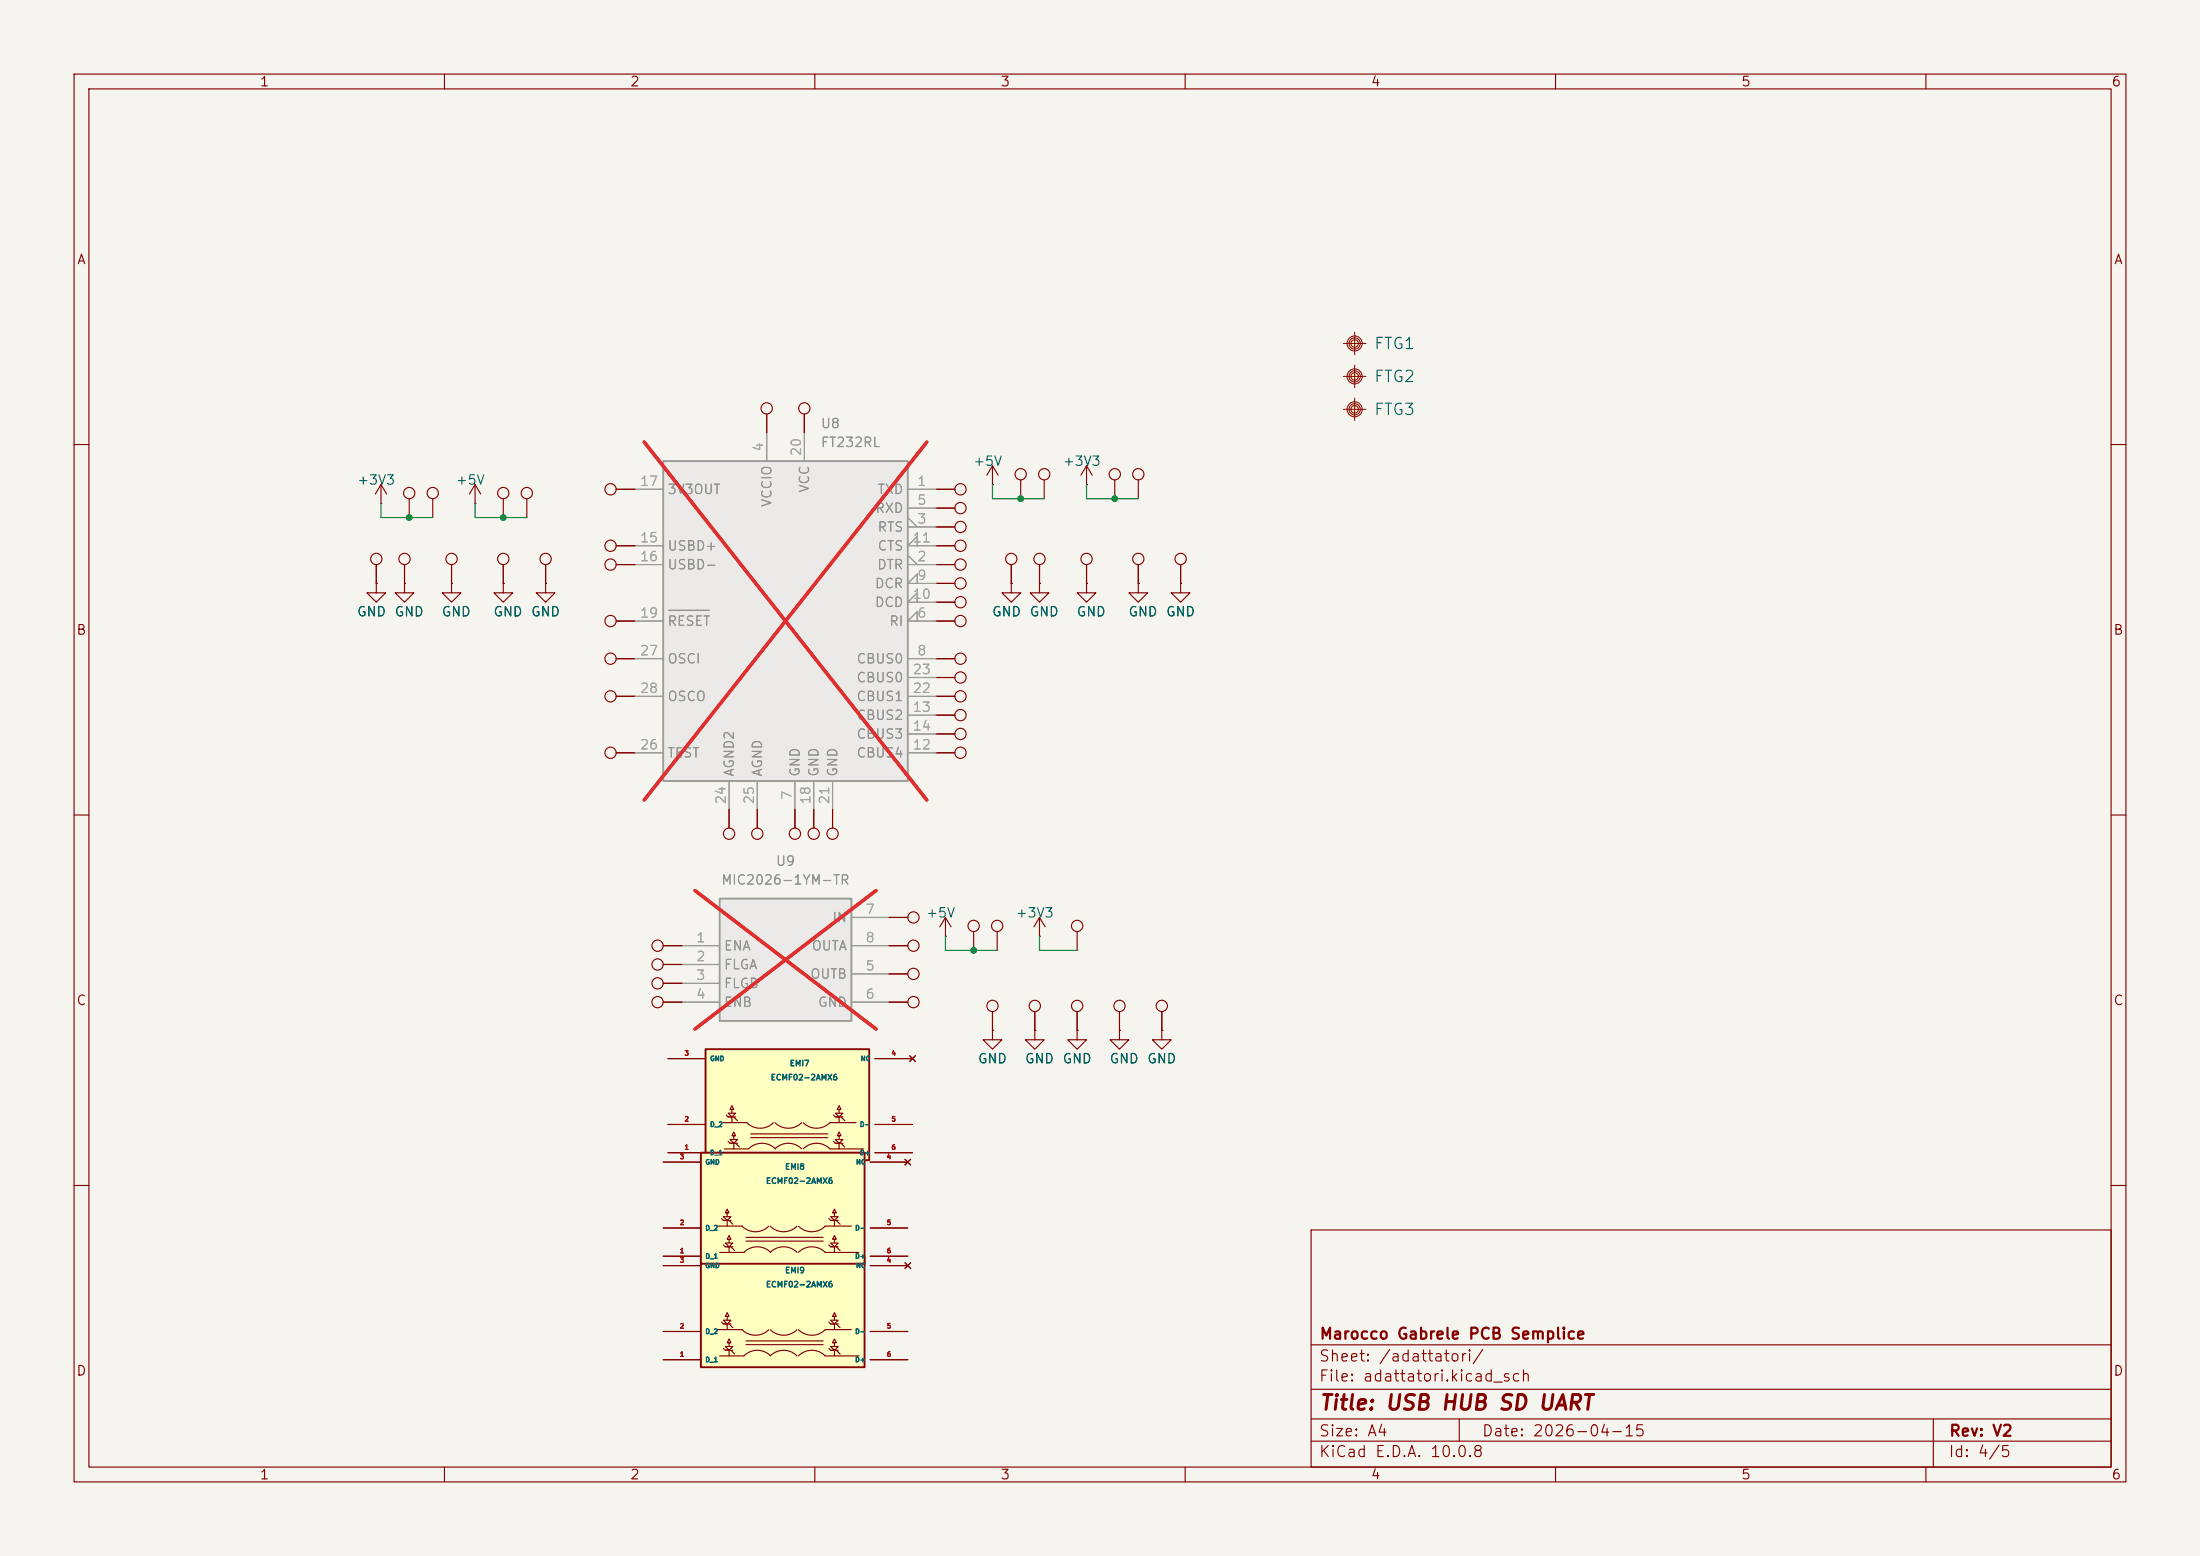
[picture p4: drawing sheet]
<svg xmlns="http://www.w3.org/2000/svg" width="297mm" height="210mm" viewBox="0 0 297 210" stroke-linecap="round" stroke-linejoin="round" font-family="sans-serif">
<path d="M0 0h297v210h-297z" fill="#f5f4ef" stroke="#f5f4ef" stroke-width=".14"/>
<g fill="none" stroke="#840000" stroke-width=".15">
<path d="M10 10h277v190h-277zM12 12h273v186h-273zM60 10v2M110 10v2M160 10v2M210 10v2M260 10v2M103.5 55.9v2.5M10 60h2M71.1 67.3v2.6M126.4 68.6h2.5M126.4 71.1h2.5"/>
<path d="M126.4 66h2.5M126.4 73.7h2.5M126.4 78.7h2.5M126.4 76.2h2.5M134 65.4h.1M134 62.9l-.8 1.2M134 62.9l.7 1.2M134 62.9v2.5M136.5 78.7v1.3h1.3l-1.3 1.3-1.2-1.3h1.2M136.5 78.7h.1M136.5 76.2v2.5M285 60h2"/>
<path d="M83.2 83.8h2.5M83.2 94h2.5M83.2 88.9h2.5M126.4 83.8h2.5M126.4 81.3h2.5M126.4 94h2.5M126.4 88.9h2.5M126.4 99.1h2.5M126.4 96.5h2.5M126.4 91.4h2.5M10 110h2M83.2 101.6h2.5"/>
<path d="M126.4 101.6h2.5M285 110h2M10 160h2M177 166h108v32h-108zM285 160h2M60 198v2M110 198v2M160 198v2M177 194.5h108M177 191.5h108M177 187.5h108M177 181.5h108"/>
<path d="M197 191.5v3M210 198v2M260 198v2M261 191.5v6.5"/>
<circle cx="103.5" cy="55.1" r=".76"/>
<circle cx="71.1" cy="66.5" r=".76"/>
<circle cx="129.7" cy="76.2" r=".76"/>
<circle cx="129.7" cy="78.7" r=".76"/>
<circle cx="129.7" cy="73.7" r=".76"/>
<circle cx="129.7" cy="71.1" r=".76"/>
<circle cx="129.7" cy="68.6" r=".76"/>
<circle cx="129.7" cy="66" r=".76"/>
<circle cx="136.5" cy="75.4" r=".76"/>
<circle cx="82.4" cy="83.8" r=".76"/>
<circle cx="82.4" cy="94" r=".76"/>
<circle cx="82.4" cy="88.9" r=".76"/>
<circle cx="129.7" cy="83.8" r=".76"/>
<circle cx="129.7" cy="94" r=".76"/>
<circle cx="129.7" cy="88.9" r=".76"/>
<circle cx="129.7" cy="96.5" r=".76"/>
<circle cx="129.7" cy="91.4" r=".76"/>
<circle cx="129.7" cy="99.1" r=".76"/>
<circle cx="129.7" cy="81.3" r=".76"/>
<circle cx="82.4" cy="101.6" r=".76"/>
<circle cx="129.7" cy="101.6" r=".76"/>
</g>
<path d="M89.5 62.2h33.1v43.2h-33.1z" fill="#ebeae8"/>
<path d="M89.5 62.2h33.1v43.2h-33.1z" fill="none" stroke="#9c9b98" stroke-width=".25"/>
<g fill="none" stroke="#9c9b98" stroke-width=".15">
<path d="M103.5 58.4v3.8M108.6 58.4v3.8M85.7 66h3.8M85.7 76.2h3.8M85.7 73.7h3.8M122.6 66h3.8M122.6 76.2h3.8M122.6 74.9l1.2 1.3M122.6 71.1h3.8M122.6 69.9l1.2 1.2M122.6 68.6h3.8M123.8 78.7v-1.2l-1.2 1.2h3.8"/>
<path d="M123.8 73.7v-1.3l-1.2 1.3h3.8M85.7 83.8h3.8M85.7 88.9h3.8M85.7 94h3.8M122.6 88.9h3.8M122.6 96.5h3.8M122.6 99.1h3.8M122.6 94h3.8M122.6 91.4h3.8M123.8 83.8v-1.2l-1.2 1.2h3.8M123.8 81.3v-1.3l-1.2 1.3h3.8M85.7 101.6h3.8"/>
<path d="M98.4 105.4v3.8M102.2 105.4v3.8M107.3 105.4v3.8M109.9 105.4v3.8M112.4 105.4v3.8M122.6 101.6h3.8"/>
</g>
<path d="M90.3 82.4h5.5" fill="none" stroke="#939391" stroke-width=".15"/>
<path d="M87 59.7l38.1 48.3M125.1 59.7l-38.1 48.3" fill="none" stroke="#e12e31" stroke-width=".46"/>
<g fill="none" stroke="#840000" stroke-width=".15">
<path d="M108.6 55.9v2.5M55.2 67.3v2.6M58.4 67.3v2.6M83.2 66h2.5M83.2 76.2h2.5M83.2 73.7h2.5"/>
<circle cx="108.6" cy="55.1" r=".76"/>
<circle cx="55.2" cy="66.5" r=".76"/>
<circle cx="58.4" cy="66.5" r=".76"/>
<circle cx="82.4" cy="73.7" r=".76"/>
<circle cx="82.4" cy="66" r=".76"/>
<circle cx="82.4" cy="76.2" r=".76"/>
</g>
<g fill="#ffffc2">
<circle cx="182.9" cy="46.4" r=".51"/>
<circle cx="182.9" cy="46.4" r=".76"/>
<circle cx="182.9" cy="46.4" r="1.02"/>
</g>
<g fill="none" stroke="#840000" stroke-width=".14">
<path d="M181.4 46.4h3M182.9 44.8v3.1"/>
<circle cx="182.9" cy="46.4" r="1.02"/>
<circle cx="182.9" cy="46.4" r=".76"/>
<circle cx="182.9" cy="46.4" r=".51"/>
</g>
<g fill="#ffffc2">
<circle cx="182.9" cy="55.2" r=".51"/>
<circle cx="182.9" cy="55.2" r=".76"/>
<circle cx="182.9" cy="55.2" r="1.02"/>
</g>
<g fill="none" stroke="#840000" stroke-width=".14">
<path d="M181.4 55.2h3M182.9 53.7v3.1"/>
<circle cx="182.9" cy="55.2" r="1.02"/>
<circle cx="182.9" cy="55.2" r=".76"/>
<circle cx="182.9" cy="55.2" r=".51"/>
</g>
<g fill="#ffffc2">
<circle cx="182.9" cy="50.8" r=".51"/>
<circle cx="182.9" cy="50.8" r=".76"/>
<circle cx="182.9" cy="50.8" r="1.02"/>
</g>
<g fill="none" stroke="#840000" stroke-width=".14">
<path d="M181.4 50.8h3M182.9 49.3v3"/>
<circle cx="182.9" cy="50.8" r="1.02"/>
<circle cx="182.9" cy="50.8" r=".76"/>
<circle cx="182.9" cy="50.8" r=".51"/>
</g>
<g fill="none" stroke="#840000" stroke-width=".15">
<path d="M51.4 67.9h.1M51.4 65.4l-.7 1.3M51.4 65.4l.8 1.3M51.4 65.4v2.5M67.9 78.7v1.3h1.3l-1.3 1.3-1.2-1.3h1.2M67.9 78.7h.1M73.7 78.7v1.3h1.2l-1.2 1.3-1.3-1.3h1.3M73.7 78.7h.1M73.7 76.2v2.5M137.8 64.8v2.5M140.3 78.7v1.3h1.3l-1.3 1.3-1.2-1.3h1.2M140.3 78.7h.1"/>
<path d="M140.3 76.2v2.5M141 64.8v2.5M146.7 65.4h.1M146.7 78.7v1.3h1.3l-1.3 1.3-1.3-1.3h1.3M146.7 78.7h.1M146.7 62.9l-.8 1.2M146.7 62.9l.7 1.2M146.7 62.9v2.5M146.7 76.2v2.5M150.5 64.8v2.5M153.7 78.7v1.3h1.2l-1.2 1.3-1.3-1.3h1.3M153.7 78.7h.1"/>
<path d="M153.7 64.8v2.5M153.7 76.2v2.5M159.4 78.7v1.3h1.3l-1.3 1.3-1.3-1.3h1.3M159.4 78.7h.1M159.4 76.2v2.5M107.3 109.2v2.6M139.7 139.1v1.2h1.3l-1.3 1.3-1.3-1.3h1.3M139.7 139.1h.1M139.7 136.5v2.6M140.3 126.4h.1M140.3 123.8l-.7 1.3M140.3 123.8l.8 1.3"/>
<path d="M140.3 123.8v2.6M145.4 139.1v1.2h1.3l-1.3 1.3-1.3-1.3h1.3M145.4 139.1h.1M145.4 125.7v2.6M145.4 136.5v2.6M151.1 139.1v1.2h1.3l-1.3 1.3-1.2-1.3h1.2M151.1 139.1h.1M151.1 136.5v2.6M156.8 139.1v1.2h1.3l-1.3 1.3-1.2-1.3h1.2M156.8 139.1h.1M156.8 136.5v2.6"/>
<circle cx="73.7" cy="75.4" r=".76"/>
<circle cx="137.8" cy="64" r=".76"/>
<circle cx="140.3" cy="75.4" r=".76"/>
<circle cx="141" cy="64" r=".76"/>
<circle cx="146.7" cy="75.4" r=".76"/>
<circle cx="150.5" cy="64" r=".76"/>
<circle cx="153.7" cy="64" r=".76"/>
<circle cx="153.7" cy="75.4" r=".76"/>
<circle cx="159.4" cy="75.4" r=".76"/>
<circle cx="107.3" cy="112.5" r=".76"/>
<circle cx="139.7" cy="135.8" r=".76"/>
<circle cx="145.4" cy="125" r=".76"/>
<circle cx="145.4" cy="135.8" r=".76"/>
<circle cx="151.1" cy="135.8" r=".76"/>
<circle cx="156.8" cy="135.8" r=".76"/>
</g>
<path d="M97.2 121.3h17.7v16.5h-17.7z" fill="#ebeae8"/>
<path d="M97.2 121.3h17.7v16.5h-17.7z" fill="none" stroke="#9c9b98" stroke-width=".25"/>
<path d="M92.1 127.6h5.1M92.1 130.2h5.1M92.1 132.7h5.1M92.1 135.3h5.1M114.9 127.6h5.1M114.9 135.3h5.1M114.9 131.4h5.1M114.9 123.8h5.1" fill="none" stroke="#9c9b98" stroke-width=".15"/>
<path d="M93.8 120.2l24.5 18.7M118.3 120.2l-24.5 18.7" fill="none" stroke="#e12e31" stroke-width=".46"/>
<g fill="none" stroke="#840000" stroke-width=".15">
<path d="M98.4 109.2v2.6M102.2 109.2v2.6M109.9 109.2v2.6M112.4 109.2v2.6M89.5 127.6h2.6"/>
<circle cx="98.4" cy="112.5" r=".76"/>
<circle cx="102.2" cy="112.5" r=".76"/>
<circle cx="109.9" cy="112.5" r=".76"/>
<circle cx="112.4" cy="112.5" r=".76"/>
<circle cx="88.8" cy="127.6" r=".76"/>
</g>
<path d="M94.6 169.5h22.1v15h-22.1z" fill="#ffffc2"/>
<g fill="none" stroke="#840000" stroke-width=".15">
<path d="M89.5 135.3h2.6M89.5 179.7h5.1M89.5 170.8h5.1M96.9 179.5h3.3M97.4 178.4l.3 .3h.5l.5-.5h-1l.5 .5v.8M97.7 178.7h1M98.2 177.7h-.3l.3-.5 .2 .5h-.2v.5M98.4 178.7l.5 .5M100.2 179.5a2.54 2.54 0 0 0 3.6 0M104 179.5a2.54 2.54 0 0 0 3.6 0M107.8 179.5a2.54 2.54 0 0 0 3.6 0M111.4 179.5h3.5"/>
<path d="M111.9 178.4l.2 .3h.5l.6-.5h-1.1l.5 .5v.8M112.1 178.7h1.1M112.6 177.7h-.2l.2-.5 .3 .5h-.3v.5M112.9 178.7l.5 .5M117.5 179.7h5.1M117.5 170.8h5.1M122.2 170.4l.7 .8M122.9 170.4l-.7 .8M89.5 183.5h5.1M97.7 182l.2 .2h.5l.5-.5h-1l.5 .5v.8M97.9 182.2h1M98.4 181.2h-.2l.2-.5 .3 .5h-.3v.5"/>
<path d="M98.7 182.2l.5 .6M100.7 181.5h10.4M100.7 181h10.4M104 183a2.54 2.54 0 0 1 3.6 0M104 183a2.54 2.54 0 0 0-3.6 0h-3.2M107.8 183a2.54 2.54 0 0 1 3.6 0M111.4 183h4.6M111.9 182l.2 .2h.5l.6-.5h-1.1l.5 .5v.8M112.1 182.2h1.1M112.6 181.2h-.2l.2-.5 .3 .5h-.3v.5M112.9 182.2l.5 .6M117.5 183.5h5.1"/>
<circle cx="88.8" cy="135.3" r=".76"/>
</g>
<path d="M94.6 169.5h22.1v15h-22.1z" fill="none" stroke="#840000" stroke-width=".25"/>
<path d="M95.2 141.6h22.1v15h-22.1z" fill="#ffffc2"/>
<g fill="none" stroke="#840000" stroke-width=".15">
<path d="M89.5 130.2h2.6M89.5 132.7h2.6M90.2 155.6h5M90.2 151.8h5M90.2 142.9h5M97.5 151.5h3.3M97.8 155.1h3.3M98 150.5l.3 .2h.5l.5-.5h-1l.5 .5v.8M98.3 154.1l.3 .2h.5l.5-.5h-1l.5 .5v.8M98.3 150.7h1M98.6 154.3h1M98.8 149.7h-.2l.2-.5 .3 .5h-.3v.5"/>
<path d="M99.1 153.3h-.3l.3-.5 .2 .5h-.2v.5M99.1 150.7l.5 .6M99.3 154.3l.5 .5M100.8 151.5a2.54 2.54 0 0 0 3.6 0M101.1 155a2.54 2.54 0 0 1 3.6 0M101.3 153.5h10.5M101.3 153h10.5M104.6 155a2.54 2.54 0 0 1 3.6 0M104.6 151.5a2.54 2.54 0 0 0 3.6 0M108.4 155a2.54 2.54 0 0 1 3.6 0M108.4 151.5a2.54 2.54 0 0 0 3.6 0M112 151.5h3.6"/>
<path d="M112 155.1h4.6M112.5 154.1l.3 .2h.5l.5-.5h-1l.5 .5v.8M112.5 150.5l.3 .2h.5l.5-.5h-1l.5 .5v.8M112.8 150.7h1M112.8 154.3h1M113.3 153.3h-.3l.3-.5 .2 .5h-.2v.5M113.3 149.7h-.3l.3-.5 .2 .5h-.2v.5M113.5 154.3l.5 .5M113.5 150.7l.5 .6M118.1 155.6h5.1M118.1 151.8h5.1M118.1 142.9h5.1"/>
<path d="M122.8 142.5l.8 .8M123.6 142.5l-.8 .8"/>
<circle cx="88.8" cy="130.2" r=".76"/>
<circle cx="88.8" cy="132.7" r=".76"/>
</g>
<path d="M95.2 141.6h22.1v15h-22.1z" fill="none" stroke="#840000" stroke-width=".25"/>
<path d="M94.6 155.6h22.1v15h-22.1z" fill="#ffffc2"/>
<g fill="none" stroke="#840000" stroke-width=".15">
<path d="M103.5 55.9v2.5M108.6 55.9v2.5M50.8 78.7v1.3h1.3l-1.3 1.3-1.3-1.3h1.3M50.8 78.7h.1M50.8 76.2v2.5M54.6 78.7v1.3h1.3l-1.3 1.3-1.3-1.3h1.3M54.6 78.7h.1M54.6 76.2v2.5M61 78.7v1.3h1.2l-1.2 1.3-1.3-1.3h1.3M61 78.7h.1M61 76.2v2.5M64.1 67.9h.1"/>
<path d="M64.1 65.4l-.7 1.3M64.1 65.4l.8 1.3M64.1 65.4v2.5M67.9 78.7h.1M67.9 67.3v2.6M67.9 76.2v2.5M73.7 78.7h.1M73.7 76.2v2.5M83.2 66h2.5M83.2 73.7h2.5M83.2 76.2h2.5M126.4 68.6h2.5"/>
<path d="M126.4 71.1h2.5M126.4 66h2.5M126.4 73.7h2.5M126.4 78.7h2.5M126.4 76.2h2.5M136.5 78.7h.1M136.5 76.2v2.5M140.3 78.7h.1M140.3 76.2v2.5M146.7 78.7h.1M146.7 76.2v2.5M153.7 78.7h.1"/>
<path d="M153.7 76.2v2.5M159.4 78.7h.1M159.4 76.2v2.5M83.2 83.8h2.5M83.2 94h2.5M83.2 88.9h2.5M126.4 81.3h2.5M126.4 83.8h2.5M126.4 94h2.5M126.4 88.9h2.5M126.4 99.1h2.5M126.4 96.5h2.5"/>
<path d="M126.4 91.4h2.5M83.2 101.6h2.5M98.4 109.2v2.6M102.2 109.2v2.6M107.3 109.2v2.6M109.9 109.2v2.6M112.4 109.2v2.6M126.4 101.6h2.5M89.5 127.6h2.6M89.5 135.3h2.6M89.5 130.2h2.6M89.5 132.7h2.6"/>
<path d="M120 131.4h2.6M120 123.8h2.6M120 127.6h2.6M120 135.3h2.6M127.6 126.4h.1M127.6 123.8l-.7 1.3M127.6 123.8l.8 1.3M127.6 123.8v2.6M131.4 125.7v2.6M134 139.1v1.2h1.3l-1.3 1.3-1.3-1.3h1.3M134 139.1h.1M134 136.5v2.6"/>
<path d="M134.6 125.7v2.6M139.7 139.1h.1M139.7 136.5v2.6M145.4 139.1h.1M145.4 136.5v2.6M151.1 139.1h.1M151.1 136.5v2.6M156.8 139.1h.1M156.8 136.5v2.6M89.5 156.8h5.1M90.2 155.6h5M90.2 151.8h5"/>
<path d="M90.2 142.9h5M117.5 156.8h5.1M118.1 155.6h5.1M118.1 151.8h5.1M118.1 142.9h5.1M122.2 156.5l.7 .7M122.8 142.5l.8 .8M122.9 156.5l-.7 .7M123.6 142.5l-.8 .8M89.5 169.5h5.1M89.5 165.7h5.1M89.5 179.7h5.1"/>
<path d="M89.5 170.8h5.1M96.9 165.5h3.3M97.4 164.5l.3 .2h.5l.5-.5h-1l.5 .5v.8M97.7 168l.2 .3h.5l.5-.5h-1l.5 .5v.7M97.7 164.7h1M97.9 168.3h1M98.2 163.7h-.3l.3-.5 .2 .5h-.2v.5M98.4 167.3h-.2l.2-.5 .3 .5h-.3v.5M98.4 164.7l.5 .5M98.7 168.3l.5 .5M100.2 165.5a2.54 2.54 0 0 0 3.6 0M100.7 167.5h10.4"/>
<path d="M100.7 167h10.4M104 169a2.54 2.54 0 0 1 3.6 0M104 165.5a2.54 2.54 0 0 0 3.6 0M104 169a2.54 2.54 0 0 0-3.6 0h-3.2M107.8 169a2.54 2.54 0 0 1 3.6 0M107.8 165.5a2.54 2.54 0 0 0 3.6 0M111.4 165.5h3.5M111.4 169h4.6M111.9 168l.2 .3h.5l.6-.5h-1.1l.5 .5v.7M111.9 164.5l.2 .2h.5l.6-.5h-1.1l.5 .5v.8M112.1 164.7h1.1M112.1 168.3h1.1"/>
<path d="M112.6 167.3h-.2l.2-.5 .3 .5h-.3v.5M112.6 163.7h-.2l.2-.5 .3 .5h-.3v.5M112.9 168.3l.5 .5M112.9 164.7l.5 .5M117.5 169.5h5.1M117.5 165.7h5.1M117.5 179.7h5.1M117.5 170.8h5.1M122.2 170.4l.7 .8M122.9 170.4l-.7 .8M89.5 183.5h5.1M117.5 183.5h5.1"/>
<circle cx="50.8" cy="75.4" r=".76"/>
<circle cx="54.6" cy="75.4" r=".76"/>
<circle cx="61" cy="75.4" r=".76"/>
<circle cx="67.9" cy="66.5" r=".76"/>
<circle cx="67.9" cy="75.4" r=".76"/>
<circle cx="123.3" cy="127.6" r=".76"/>
<circle cx="123.3" cy="135.3" r=".76"/>
<circle cx="123.3" cy="131.4" r=".76"/>
<circle cx="123.3" cy="123.8" r=".76"/>
<circle cx="131.4" cy="125" r=".76"/>
<circle cx="134" cy="135.8" r=".76"/>
<circle cx="134.6" cy="125" r=".76"/>
</g>
<path d="M94.6 155.6h22.1v15h-22.1z" fill="none" stroke="#840000" stroke-width=".25"/>
<path d="M51.4 67.9v2h7M64.1 67.9v2h7M134 65.4v1.9h7M146.7 65.4v1.9h7M127.6 126.4v1.9h7M140.3 126.4v1.9h5.1" fill="none" stroke="#009600" stroke-width=".15"/>
<g fill="none" stroke="#9c9b98" stroke-width=".15">
<path d="M103.5 58.4v3.8M108.6 58.4v3.8M85.7 66h3.8M85.7 76.2h3.8M85.7 73.7h3.8M122.6 66h3.8M122.6 76.2h3.8M122.6 74.9l1.2 1.3M122.6 71.1h3.8M122.6 69.9l1.2 1.2M122.6 68.6h3.8M123.8 78.7v-1.2l-1.2 1.2h3.8"/>
<path d="M123.8 73.7v-1.3l-1.2 1.3h3.8M85.7 83.8h3.8M85.7 88.9h3.8M85.7 94h3.8M122.6 88.9h3.8M122.6 96.5h3.8M122.6 99.1h3.8M122.6 94h3.8M122.6 91.4h3.8M123.8 83.8v-1.2l-1.2 1.2h3.8M123.8 81.3v-1.3l-1.2 1.3h3.8M85.7 101.6h3.8"/>
<path d="M98.4 105.4v3.8M102.2 105.4v3.8M107.3 105.4v3.8M109.9 105.4v3.8M112.4 105.4v3.8M122.6 101.6h3.8M92.1 127.6h5.1M92.1 130.2h5.1M92.1 132.7h5.1M92.1 135.3h5.1M114.9 127.6h5.1M114.9 135.3h5.1"/>
<path d="M114.9 131.4h5.1M114.9 123.8h5.1"/>
</g>
<path d="M90.3 82.4h5.5" fill="none" stroke="#939391" stroke-width=".15"/>
<path d="M87 59.7l38.1 48.3M125.1 59.7l-38.1 48.3M93.8 120.2l24.5 18.7M118.3 120.2l-24.5 18.7" fill="none" stroke="#e12e31" stroke-width=".46"/>
<g fill="#009600">
<circle cx="137.8" cy="67.3" r=".46"/>
<circle cx="150.5" cy="67.3" r=".46"/>
<circle cx="131.4" cy="128.3" r=".46"/>
<circle cx="55.2" cy="69.9" r=".46"/>
<circle cx="67.9" cy="69.9" r=".46"/>
</g>
<text font-size="2" fill="#840000" x="178" y="190.8">Title: USB HUB SD UART</text>
<g font-size="1.5" fill="#006464">
<text x="185.4" y="47.5">FTG1</text>
<text x="185.4" y="52">FTG2</text>
<text x="185.4" y="56.4">FTG3</text>
</g>
<g font-size="1.5" fill="#840000">
<text x="178" y="184.1">Sheet: /adattatori/</text>
<text x="178" y="181.1">Marocco Gabrele PCB Semplice</text>
<text x="178" y="186.8">File: adattatori.kicad_sch</text>
<text x="178" y="197">KiCad E.D.A. 10.0.8</text>
<text x="178" y="194.2">Size: A4</text>
<text x="200" y="194.2">Date: 2026-04-15</text>
<text x="263" y="197">Id: 4/5</text>
<text x="263" y="194.2">Rev: V2</text>
</g>
<g font-size="1.3" fill="#840000">
<text x="35" y="12">1</text>
<text x="85" y="12">2</text>
<text x="135" y="12">3</text>
<text x="185" y="12">4</text>
<text x="235" y="12">5</text>
<text x="285" y="12">6</text>
<text x="10.3" y="36">A</text>
<text x="285.3" y="36">A</text>
<text x="10.2" y="86">B</text>
<text x="285.2" y="86">B</text>
<text x="10.2" y="136">C</text>
<text x="285.2" y="136">C</text>
<text x="10.2" y="186">D</text>
<text x="285.2" y="186">D</text>
<text x="35" y="200">1</text>
<text x="85" y="200">2</text>
<text x="135" y="200">3</text>
<text x="185" y="200">4</text>
<text x="235" y="200">5</text>
<text x="285" y="200">6</text>
</g>
<g font-size="1.3" fill="#939391">
<text x="110.7" y="58.1">U8</text>
<text x="110.7" y="60.7">FT232RL</text>
<text x="90" y="67">3V3OUT</text>
<text x="104.5" y="68.5" transform="rotate(-90 104.5 68.5)">VCCIO</text>
<text x="109.5" y="66.6" transform="rotate(-90 109.5 66.6)">VCC</text>
<text x="118.1" y="69.5">RXD</text>
<text x="118.4" y="67">TXD</text>
<text x="90" y="74.6">USBD+</text>
<text x="90" y="77.2">USBD-</text>
<text x="118.3" y="77.2">DTR</text>
<text x="118.4" y="72.1">RTS</text>
<text x="118.4" y="74.6">CTS</text>
<text x="118" y="79.7">DCR</text>
<text x="118" y="82.2">DCD</text>
<text x="90" y="84.8">RESET</text>
<text x="90" y="89.9">OSCI</text>
<text x="115.5" y="89.9">CBUS0</text>
<text x="119.9" y="84.8">RI</text>
<text x="90" y="94.9">OSCO</text>
<text x="115.5" y="94.9">CBUS1</text>
<text x="115.5" y="92.4">CBUS0</text>
<text x="115.5" y="97.5">CBUS2</text>
<text x="115.5" y="100">CBUS3</text>
<text x="90" y="102.6">TEST</text>
<text x="99.4" y="104.9" transform="rotate(-90 99.4 104.9)">AGND2</text>
<text x="103.2" y="104.9" transform="rotate(-90 103.2 104.9)">AGND</text>
<text x="108.3" y="104.9" transform="rotate(-90 108.3 104.9)">GND</text>
<text x="110.8" y="104.9" transform="rotate(-90 110.8 104.9)">GND</text>
<text x="113.4" y="104.9" transform="rotate(-90 113.4 104.9)">GND</text>
<text x="115.5" y="102.6">CBUS4</text>
<text x="97.3" y="119.7">MIC2026-1YM-TR</text>
<text x="104.6" y="117.2">U9</text>
<text x="112.3" y="124.8">IN</text>
<text x="97.6" y="128.6">ENA</text>
<text x="97.6" y="131.1">FLGA</text>
<text x="109.5" y="128.6">OUTA</text>
<text x="97.6" y="133.7">FLGB</text>
<text x="97.6" y="136.2">ENB</text>
<text x="109.3" y="132.4">OUTB</text>
<text x="110.3" y="136.2">GND</text>
</g>
<g font-size="1.3" fill="#006464">
<text x="48.1" y="65.7">+3V3</text>
<text x="61.4" y="65.7">+5V</text>
<text x="131.3" y="63.2">+5V</text>
<text x="143.4" y="63.2">+3V3</text>
<text x="48.1" y="83.5">GND</text>
<text x="53.2" y="83.5">GND</text>
<text x="59.5" y="83.5">GND</text>
<text x="66.5" y="83.5">GND</text>
<text x="71.6" y="83.5">GND</text>
<text x="133.8" y="83.5">GND</text>
<text x="138.9" y="83.5">GND</text>
<text x="145.3" y="83.5">GND</text>
<text x="152.2" y="83.5">GND</text>
<text x="157.3" y="83.5">GND</text>
<text x="124.9" y="124.2">+5V</text>
<text x="137" y="124.2">+3V3</text>
<text x="131.9" y="143.8">GND</text>
<text x="138.3" y="143.8">GND</text>
<text x="143.4" y="143.8">GND</text>
<text x="149.7" y="143.8">GND</text>
<text x="154.8" y="143.8">GND</text>
</g>
<g font-size="1.3" fill="#a5a4a2">
<text x="86.3" y="65.9">17</text>
<text x="103.4" y="61.1" transform="rotate(-90 103.4 61.1)">4</text>
<text x="108.5" y="61.7" transform="rotate(-90 108.5 61.7)">20</text>
<text x="123.7" y="65.9">1</text>
<text x="123.7" y="71">3</text>
<text x="123.7" y="68.4">5</text>
<text x="86.3" y="73.5">15</text>
<text x="86.3" y="76.1">16</text>
<text x="123.1" y="73.5">11</text>
<text x="123.7" y="76.1">2</text>
<text x="86.3" y="83.7">19</text>
<text x="123.1" y="81.1">10</text>
<text x="123.7" y="83.7">6</text>
<text x="123.7" y="78.6">9</text>
<text x="86.3" y="88.8">27</text>
<text x="123.7" y="88.8">8</text>
<text x="86.3" y="93.8">28</text>
<text x="123.1" y="93.8">22</text>
<text x="123.1" y="91.3">23</text>
<text x="86.3" y="101.5">26</text>
<text x="123.1" y="101.5">12</text>
<text x="123.1" y="96.4">13</text>
<text x="123.1" y="98.9">14</text>
<text x="98.3" y="108.7" transform="rotate(-90 98.3 108.7)">24</text>
<text x="102.1" y="108.7" transform="rotate(-90 102.1 108.7)">25</text>
<text x="107.2" y="108" transform="rotate(-90 107.2 108)">7</text>
<text x="109.7" y="108.7" transform="rotate(-90 109.7 108.7)">18</text>
<text x="112.3" y="108.7" transform="rotate(-90 112.3 108.7)">21</text>
<text x="116.7" y="123.7">7</text>
<text x="93.9" y="127.5">1</text>
<text x="93.9" y="130">2</text>
<text x="116.7" y="131.3">5</text>
<text x="116.7" y="127.5">8</text>
<text x="93.9" y="132.6">3</text>
<text x="93.9" y="135.1">4</text>
<text x="116.7" y="135.1">6</text>
</g>
<g font-size=".8" fill="#006464">
<text x="104" y="146">ECMF02-2AMX6</text>
<text x="106.5" y="144.1">EMI7</text>
<text x="103.3" y="160">ECMF02-2AMX6</text>
<text x="105.9" y="158.1">EMI8</text>
<text x="103.3" y="173.9">ECMF02-2AMX6</text>
<text x="105.9" y="172">EMI9</text>
</g>
<g font-size=".6" fill="#a90000">
<text x="92.3" y="142.6">3</text>
<text x="120.3" y="142.6">4</text>
<text x="92.3" y="155.3">1</text>
<text x="92.3" y="151.5">2</text>
<text x="120.3" y="151.5">5</text>
<text x="120.3" y="155.3">6</text>
<text x="91.7" y="156.6">3</text>
<text x="119.6" y="156.6">4</text>
<text x="91.7" y="165.5">2</text>
<text x="119.6" y="165.5">5</text>
<text x="91.7" y="170.6">3</text>
<text x="91.7" y="169.3">1</text>
<text x="119.6" y="170.6">4</text>
<text x="119.6" y="169.3">6</text>
<text x="91.7" y="179.5">2</text>
<text x="119.6" y="179.5">5</text>
<text x="91.7" y="183.3">1</text>
<text x="119.6" y="183.3">6</text>
</g>
<g font-size=".6" fill="#006464">
<text x="95.8" y="143.4">GND</text>
<text x="116.1" y="143.4">NC</text>
<text x="95.8" y="152.2">D_2</text>
<text x="116" y="152.2">D-</text>
<text x="95.2" y="157.3">GND</text>
<text x="95.8" y="156.1">D_1</text>
<text x="115.5" y="157.3">NC</text>
<text x="116" y="156.1">D+</text>
<text x="95.2" y="166.2">D_2</text>
<text x="115.4" y="166.2">D-</text>
<text x="95.2" y="171.3">GND</text>
<text x="95.2" y="170">D_1</text>
<text x="115.4" y="170">D+</text>
<text x="115.5" y="171.3">NC</text>
<text x="95.2" y="184">D_1</text>
<text x="95.2" y="180.2">D_2</text>
<text x="115.4" y="180.2">D-</text>
<text x="115.4" y="184">D+</text>
</g>
</svg>
